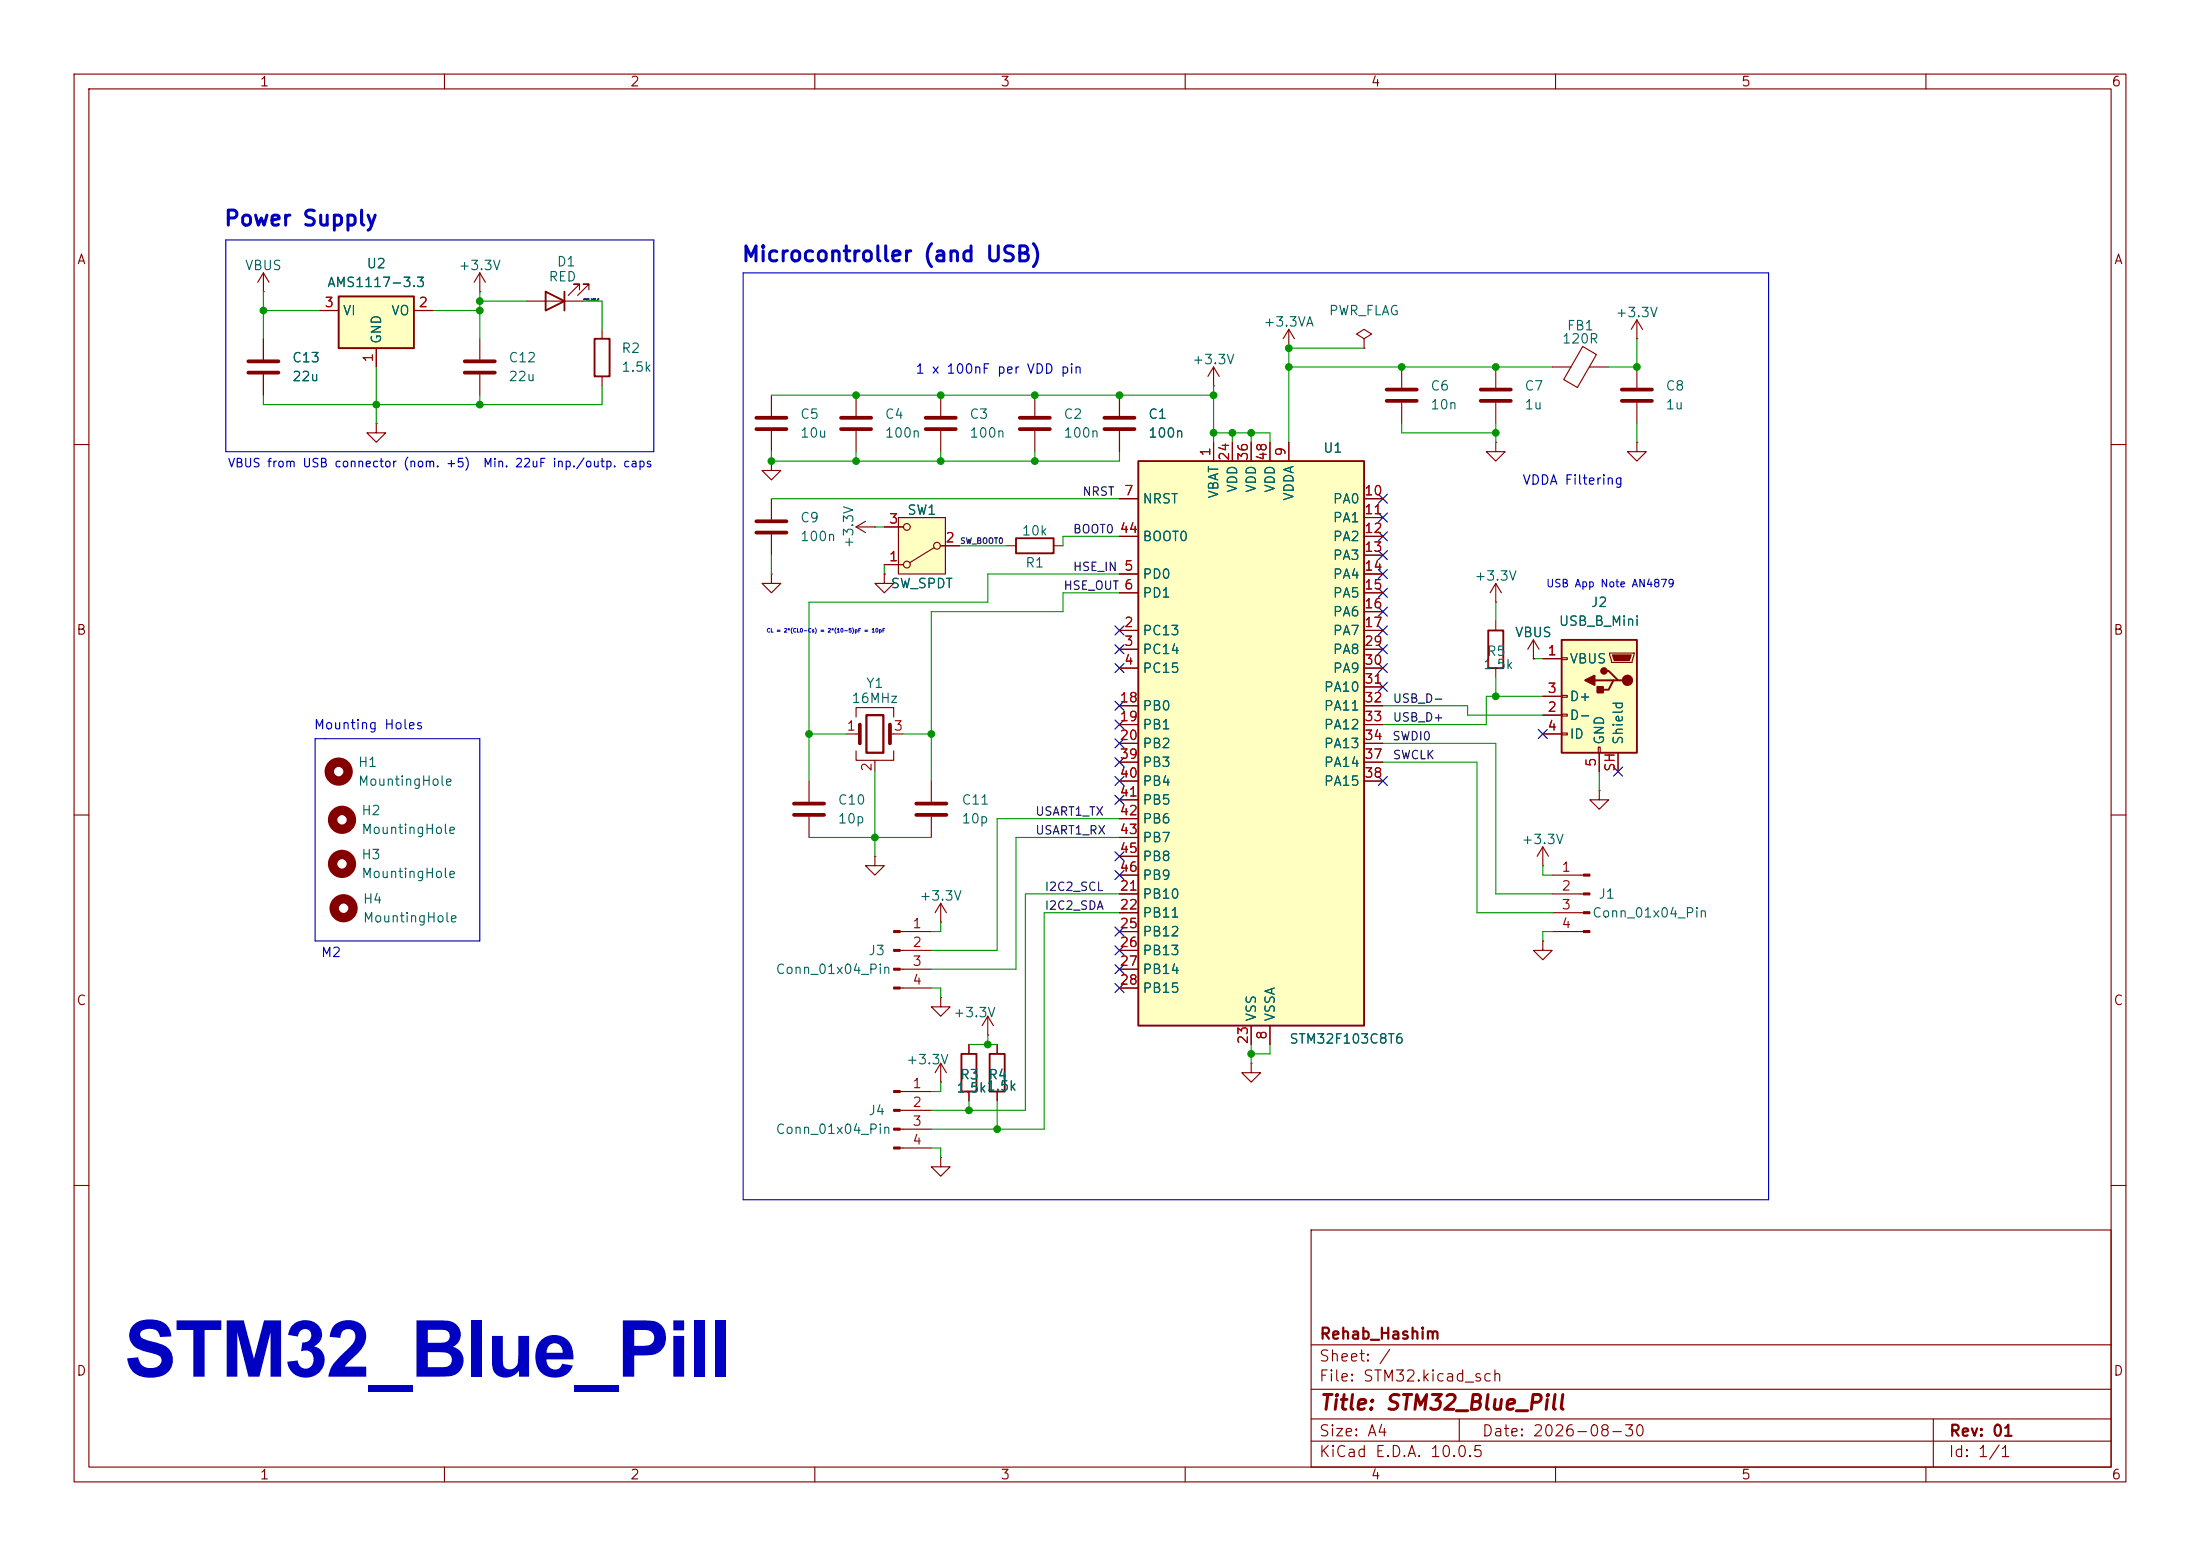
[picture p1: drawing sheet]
<svg xmlns="http://www.w3.org/2000/svg" width="297mm" height="210mm" viewBox="0 0 297 210" stroke-linecap="round" stroke-linejoin="round" font-family="sans-serif">
<g fill="none" stroke="#840000" stroke-width=".15">
<path d="M10 10h277v190h-277zM12 12h273v186h-273zM60 10v2M110 10v2M160 10v2M210 10v2M260 10v2M10 60h2M115.6 71.1l1.2 .8M115.6 71.1h2.5M116.8 70.4l-1.2 .7M118.1 71.1h.1"/>
<path d="M285 60h2M10 110h2M118.1 115.6v1.2h1.3l-1.3 1.3-1.3-1.3h1.3M118.1 115.6h.1M285 110h2M121.5 125.7h4.2M121.5 128.3h4.2M121.5 130.8h4.2M121.5 133.4h4.2M127 124.5h.1M127 121.9l-.8 1.3M127 121.9l.8 1.3"/>
<path d="M127 121.9v2.6M10 160h2M177 166h108v32h-108zM285 160h2M60 198v2M110 198v2M160 198v2M177 194.5h108M177 191.5h108M177 187.5h108M177 181.5h108M197 191.5v3"/>
<path d="M210 198v2M260 198v2M261 191.5v6.5"/>
</g>
<g fill="#840000" stroke="#840000" stroke-width=".15">
<path d="M120.6 125.6h.9v.3h-.9z"/>
<path d="M120.6 128.1h.9v.3h-.9z"/>
<path d="M120.6 130.7h.9v.2h-.9z"/>
<path d="M120.6 133.2h.9v.3h-.9z"/>
</g>
<path d="M45.7 40h10.2v7h-10.2z" fill="#ffffc2"/>
<path d="M73.7 39.4l2.5 1.2-2.5 1.3zM76.2 39.4v2.5M45.7 40h10.2v7h-10.2zM80.3 45.7h2v5.1h-2zM137.2 72.6h5v2.1h-5zM200.9 85.1h2v5.1h-2z" fill="none" stroke="#840000" stroke-width=".25"/>
<g fill="none" stroke="#840000" stroke-width=".15">
<path d="M35.6 39.4h.1M35.6 36.8v2.6M35.6 36.8l-.8 1.3M35.6 36.8l.7 1.3M64.8 39.4h.1M64.8 36.8v2.6M64.8 36.8l-.8 1.3M64.8 36.8l.7 1.3M78.2 39.1v-.7h-.7h.7l-1.5 1.5M79.5 39.1v-.7h-.8h.8l-1.5 1.5M35.6 45.7v2.8M35.6 50.5v2.8"/>
<path d="M43.2 41.9h2.5M50.8 57.2v1.2h1.3l-1.3 1.3-1.3-1.3h1.3M50.8 57.2h.1M50.8 47v2.5M55.9 41.9h2.5M64.8 45.7v2.8M64.8 50.5v2.8M71.1 40.6h7.6M81.3 44.5v1.2M81.3 50.8v1.3M151.1 53.3v2.8M151.1 58.2v2.8"/>
<path d="M163.8 52.1h.1M163.8 49.5l-.7 1.3M163.8 49.5l.8 1.3M163.8 49.5v2.6M174 47h.1M174 44.5l-.8 1.2M174 44.5l.8 1.2M174 44.5v2.5M184.1 45.7l1.1-.6-1.1-.6-1 .6 1 .6v1.3M184.1 47h.1M189.2 49.5v2.8M189.2 54.4v2.8"/>
<path d="M201.9 59.7v1.3h1.3l-1.3 1.2-1.2-1.2h1.2M201.9 59.7h.1M201.9 49.5v2.8M201.9 54.4v2.8M209.5 49.5h2.6M213.7 46.8l1.8 1.1-2.5 4.4-1.9-1.1zM214.6 49.5h2.6M221 59.7v1.3h1.2l-1.2 1.2-1.3-1.2h1.3M221 59.7h.1M221 45.7h.1M221 43.2l-.8 1.3M221 43.2l.7 1.3"/>
<path d="M221 43.2v2.5M221 49.5v2.8M221 54.4v2.8M135.9 73.7h1.3M142.2 73.7h1.3M201.9 78.7l-.7 1.3M201.9 78.7l.8 1.3M201.9 78.7v2.6M114.3 99.1h1.8M115.6 96.8v-1.3h5v1.3M120.1 99.1h1.8M201.9 81.3h.1"/>
<path d="M201.9 83.8v1.3M201.9 90.2v1.2M109.2 105.4v2.8M109.2 110.2v2.8M115.6 101.3v1.3h5v-1.3M118.1 102.6v1.5M125.7 105.4v2.8M125.7 110.2v2.8M127 134.6v1.3h1.3l-1.3 1.3-1.3-1.3h1.3M127 134.6h.1M168.9 143.5v1.3h1.3l-1.3 1.3-1.3-1.3h1.3M168.9 143.5h.1"/>
</g>
<g fill="none" stroke="#840000" stroke-width=".51">
<path d="M33.5 48.8h4.1M33.5 50.3h4.1M62.7 48.8h4.1M62.7 50.3h4.1M149.1 56.4h4.1M149.1 57.9h4.1M187.2 52.6h4.1M187.2 54.1h4.1M199.9 52.6h4.1M199.9 54.1h4.1M218.9 52.6h4.1M218.9 54.1h4.1"/>
<path d="M116.1 97.8v2.5M120.1 97.8v2.5M107.2 108.5h4.1M107.2 110h4.1M123.7 108.5h4.1M123.7 110h4.1"/>
</g>
<path d="M117 96.5h2.3v5.1h-2.3z" fill="none" stroke="#840000" stroke-width=".3"/>
<circle cx="46.2" cy="110.6" r="1.27" fill="none" stroke="#840000" stroke-width="1.3"/>
<path d="M210.8 86.4h10.2v15.2h-10.2z" fill="#ffffc2"/>
<path d="M210.8 86.4h10.2v15.2h-10.2zM215.3 91.8h2.5M216.5 90.6h.7l1.2 1.2h.7M218.4 91.8h-.6l-.6 1.3h-1.3" fill="none" stroke="#840000" stroke-width=".25"/>
<g fill="none" stroke="#840000" stroke-width=".15">
<path d="M104.1 53.3v2.8M104.1 58.2v2.8M119.4 77.5v1.2h1.2l-1.2 1.3-1.3-1.3h1.3M119.4 77.5h.1M207 88.9h.1M207 86.4l-.8 1.2M207 86.4l.8 1.2M207 86.4v2.5M208.3 88.9h2.5M208.3 96.5h2.5M208.3 94h2.5M208.3 99.1h2.5"/>
<path d="M210.8 88.8h.8v.2h-.8zM210.8 93.9h.8v.2h-.8zM210.8 96.4h.8v.2h-.8zM210.8 98.9h.8v.3h-.8zM217.3 88.1h3.3v.3l-.3 1h-2.7zM208.3 116.8h.1M208.3 114.3l-.8 1.3M208.3 114.3l.7 1.3M208.3 114.3v2.5M209.5 118.1h4.3M215.8 100.8h.2v.8h-.2zM215.9 106.7v1.3h1.3l-1.3 1.2-1.3-1.2h1.3"/>
<path d="M215.9 106.7h.1M215.9 101.6v2.5M218.4 101.6v2.5M208.3 127v1.3h1.2l-1.2 1.2-1.3-1.2h1.3M208.3 127h.1M209.5 120.7h4.3M209.5 123.2h4.3M209.5 125.7h4.3M121.5 147.3h4.2M121.5 149.9h4.2M121.5 152.4h4.2M121.5 154.9h4.2"/>
<path d="M127 156.2v1.3h1.3l-1.3 1.3-1.3-1.3h1.3M127 156.2h.1"/>
</g>
<g fill="#840000" stroke="#840000" stroke-width=".15">
<path d="M217.7 88.4h2.5l-.2 .8h-2.1z"/>
<path d="M120.6 147.2h.9v.2h-.9z"/>
<path d="M120.6 149.7h.9v.3h-.9z"/>
<path d="M120.6 152.3h.9v.2h-.9z"/>
<path d="M120.6 154.8h.9v.3h-.9z"/>
<path d="M213.8 118h.8v.2h-.8z"/>
<path d="M213.8 120.5h.8v.3h-.8z"/>
<path d="M213.8 123.1h.8v.2h-.8z"/>
<path d="M213.8 125.6h.8v.3h-.8z"/>
</g>
<g fill="#840000" stroke="#840000" stroke-width=".25">
<path d="M215.6 92.7h.8v.8h-.8z"/>
<path d="M214 91.8l1.3-.6v1.3z"/>
<circle cx="219.7" cy="91.8" r=".63"/>
<circle cx="216.5" cy="90.6" r=".38"/>
</g>
<g fill="none" stroke="#840000" stroke-width="1.3">
<circle cx="45.7" cy="104.1" r="1.27"/>
<circle cx="46.2" cy="116.6" r="1.27"/>
<circle cx="46.4" cy="122.6" r="1.27"/>
</g>
<path d="M102.1 56.4h4.1M102.1 57.9h4.1" fill="none" stroke="#840000" stroke-width=".51"/>
<path d="M153.7 62.2h30.4v76.2h-30.4z" fill="#ffffc2"/>
<path d="M153.7 62.2h30.4v76.2h-30.4zM129.8 142.2h2v5.1h-2zM133.6 142.2h2v5.1h-2z" fill="none" stroke="#840000" stroke-width=".25"/>
<g fill="none" stroke="#840000" stroke-width=".15">
<path d="M115.6 53.3v2.8M115.6 58.2v2.8M127 53.3v2.8M127 58.2v2.8M139.7 53.3v2.8M139.7 58.2v2.8M163.8 59.7v2.5M166.4 59.7v2.5M168.9 59.7v2.5M171.4 59.7v2.5M174 59.7v2.5M104.1 62.2v1.3h1.3l-1.3 1.3-1.2-1.3h1.2"/>
<path d="M104.1 62.2h.1M104.1 77.5v1.2h1.3l-1.3 1.3-1.2-1.3h1.2M104.1 77.5h.1M104.1 67.3v2.8M104.1 72.1v2.8M151.1 77.5h2.6M151.1 67.3h2.6M151.1 72.4h2.6M184.1 77.5h2.6M184.1 67.3h2.6M184.1 69.9h2.6M184.1 72.4h2.6"/>
<path d="M184.1 74.9h2.6M151.1 85.1h2.6M151.1 87.6h2.6M151.1 90.2h2.6M151.1 80h2.6M151.1 95.3h2.6M151.1 97.8h2.6M184.1 85.1h2.6M184.1 87.6h2.6M184.1 90.2h2.6M184.1 80h2.6M184.1 82.6h2.6"/>
<path d="M184.1 95.3h2.6M184.1 97.8h2.6M184.1 92.7h2.6M151.1 100.3h2.6M151.1 102.9h2.6M151.1 105.4h2.6M151.1 108h2.6M151.1 110.5h2.6M151.1 113h2.6M151.1 115.6h2.6M151.1 118.1h2.6M184.1 100.3h2.6"/>
<path d="M184.1 102.9h2.6M184.1 105.4h2.6M133.3 139.7h.1M133.3 137.2l-.7 1.2M133.3 137.2l.8 1.2M133.3 137.2v2.5M151.1 120.7h2.6M151.1 123.2h2.6M151.1 125.7h2.6M151.1 128.3h2.6M151.1 130.8h2.6M151.1 133.4h2.6"/>
<path d="M168.9 138.4v2.6M171.4 138.4v2.6M127 146.1h.1M127 143.5v2.6M127 143.5l-.8 1.3M127 143.5l.8 1.3M130.8 141v1.2M130.8 147.3v1.3M134.6 141v1.2M134.6 147.3v1.3"/>
</g>
<path d="M113.5 56.4h4.1M113.5 57.9h4.1M125 56.4h4M125 57.9h4M137.7 56.4h4M137.7 57.9h4M102.1 70.4h4.1M102.1 71.9h4.1" fill="none" stroke="#840000" stroke-width=".51"/>
<path d="M121.3 69.9h6.3v7.6h-6.3z" fill="#ffffc2"/>
<g fill="none" stroke="#840000" stroke-width=".15">
<path d="M35.6 45.7v2.8M35.6 50.5v2.8M43.2 41.9h2.5M50.8 47v2.5M55.9 41.9h2.5M151.1 53.3v2.8M151.1 58.2v2.8M163.8 59.7v2.5M166.4 59.7v2.5M168.9 59.7v2.5M171.4 59.7v2.5M174 59.7v2.5"/>
<path d="M119.4 77.5h.1M119.4 76.2h2.5M119.4 71.1h2.5M121.3 69.9h6.3v7.6h-6.3zM126.1 73.9l-3.3 2M127 73.7h2.5M151.1 77.5h2.6M151.1 67.3h2.6M151.1 72.4h2.6M184.1 77.5h2.6M184.1 67.3h2.6M184.1 69.9h2.6"/>
<path d="M184.1 72.4h2.6M184.1 74.9h2.6M151.1 85.1h2.6M151.1 87.6h2.6M151.1 90.2h2.6M151.1 80h2.6M151.1 95.3h2.6M151.1 97.8h2.6M184.1 85.1h2.6M184.1 87.6h2.6M184.1 90.2h2.6M184.1 80h2.6"/>
<path d="M184.1 82.6h2.6M184.1 95.3h2.6M184.1 97.8h2.6M184.1 92.7h2.6M207 88.9h.1M208.3 88.9h2.5M208.3 96.5h2.5M208.3 94h2.5M208.3 99.1h2.5M151.1 100.3h2.6M151.1 102.9h2.6M151.1 105.4h2.6"/>
<path d="M151.1 108h2.6M151.1 110.5h2.6M151.1 113h2.6M151.1 115.6h2.6M151.1 118.1h2.6M184.1 100.3h2.6M184.1 102.9h2.6M184.1 105.4h2.6M215.9 101.6v2.5M218.4 101.6v2.5M151.1 120.7h2.6M151.1 123.2h2.6"/>
<path d="M151.1 125.7h2.6M151.1 128.3h2.6M151.1 130.8h2.6M151.1 133.4h2.6M168.9 138.4v2.6M171.4 138.4v2.6M130.8 141v1.2M130.8 147.3v1.3M134.6 141v1.2M134.6 147.3v1.3"/>
<circle cx="122.4" cy="71.1" r=".46"/>
<circle cx="122.4" cy="76.2" r=".46"/>
<circle cx="126.5" cy="73.7" r=".46"/>
</g>
<path d="M30.5 32.4h57.8v28.6h-57.8zM100.3 36.8h138.5v125.1h-138.5zM42.5 99.7h22.3v27.3h-22.3z" fill="none" stroke="#0000c2" stroke-width=".15"/>
<g fill="none" stroke="#009600" stroke-width=".15">
<path d="M35.6 39.4v6.3M64.8 39.4v6.3M35.6 41.9h7.6M50.8 49.5v7.7M58.4 41.9h6.4M64.8 40.6h6.3M64.8 53.3v1.3M78.7 40.6h2.6v3.9M81.3 52.1v2.5h-45.7v-1.3M104.1 53.3h59.7M163.8 58.4h7.6v1.3M163.8 52.1v7.6"/>
<path d="M166.4 58.4v1.3M168.9 58.4v1.3M174 49.5h35.5M184.1 47h-10.1v12.7M189.2 57.2v1.2h12.7M201.9 57.2v2.5M221 45.7v3.8h-3.8M221 57.2v2.5M104.1 61v1.2h47v-1.2M104.1 67.3h47M104.1 74.9v2.6M115.6 61v1.2"/>
<path d="M118.1 71.1h1.3M119.4 76.2v1.3M127 61v1.2M129.5 73.7h6.4M139.7 61v1.2M151.1 77.5h-17.8v3.8h-24.1v24.1M151.1 72.4h-7.6v1.3M109.2 99.1h5.1M121.9 99.1h3.8M151.1 80h-7.6v2.6h-17.8v22.8M186.7 95.3h11.4v1.2h10.2M201.9 81.3v2.5"/>
<path d="M201.9 91.4v2.6M207 88.9h1.3M208.3 94h-7.6v3.8h-14M109.2 113h16.5M118.1 104.1v11.5M151.1 110.5h-16.5v17.8h-8.9M151.1 113h-13.9v17.8h-11.5M186.7 100.3h15.2v20.4h7.6M186.7 102.9h12.7v20.3h10.1M208.3 116.8v1.3h1.2M215.9 104.1v2.6M125.7 133.4h1.3v1.2"/>
<path d="M127 124.5v1.2h-1.3M133.3 139.7v1.3M151.1 120.7h-12.7v29.2h-12.7M151.1 123.2h-10.1v29.2h-15.3M209.5 125.7h-1.2v1.3M125.7 154.9h1.3v1.3M127 146.1v1.2h-1.3M130.8 141h3.8M130.8 148.6v1.3M134.6 148.6v3.8M168.9 141v2.5M171.4 141v1.2h-2.5"/>
</g>
<g fill="none" stroke="#000084" stroke-width=".15">
<path d="M186.1 76.9l1.2 1.2M186.1 79.4l1.2 1.2M186.1 66.7l1.2 1.2M186.1 71.8l1.2 1.2M186.1 69.2l1.2 1.3M186.1 74.3l1.2 1.2M187.3 71.8l-1.2 1.2M187.3 66.7l-1.2 1.2M187.3 69.2l-1.2 1.3M187.3 76.9l-1.2 1.2M187.3 79.4l-1.2 1.2M187.3 74.3l-1.2 1.2"/>
<path d="M150.5 87l1.2 1.2M150.5 97.2l1.2 1.2M150.5 94.6l1.2 1.3M150.5 84.5l1.2 1.2M150.5 99.7l1.2 1.2M150.5 89.6l1.2 1.2M151.7 87l-1.2 1.2M151.7 97.2l-1.2 1.2M151.7 94.6l-1.2 1.3M151.7 84.5l-1.2 1.2M151.7 99.7l-1.2 1.2M151.7 89.6l-1.2 1.2"/>
<path d="M186.1 92.1l1.2 1.2M186.1 84.5l1.2 1.2M186.1 81.9l1.2 1.3M186.1 87l1.2 1.2M186.1 89.6l1.2 1.2M187.3 92.1l-1.2 1.2M187.3 84.5l-1.2 1.2M187.3 81.9l-1.2 1.3M187.3 87l-1.2 1.2M187.3 89.6l-1.2 1.2M207.7 98.5l1.2 1.2M208.9 98.5l-1.2 1.2"/>
<path d="M150.5 107.3l1.2 1.3M150.5 102.3l1.2 1.2M150.5 104.8l1.2 1.2M150.5 115l1.2 1.2M150.5 117.5l1.2 1.2M151.7 107.3l-1.2 1.3M151.7 102.3l-1.2 1.2M151.7 104.8l-1.2 1.2M151.7 117.5l-1.2 1.2M151.7 115l-1.2 1.2M186.1 104.8l1.2 1.2M187.3 104.8l-1.2 1.2"/>
<path d="M217.8 103.5l1.2 1.2M219 103.5l-1.2 1.2M150.5 127.7l1.2 1.2M150.5 130.2l1.2 1.2M150.5 132.7l1.2 1.3M150.5 125.1l1.2 1.2M151.7 127.7l-1.2 1.2M151.7 130.2l-1.2 1.2M151.7 132.7l-1.2 1.3M151.7 125.1l-1.2 1.2"/>
</g>
<g fill="#009600" stroke="#009600" stroke-width=".14">
<circle cx="221" cy="49.5" r=".46"/>
<circle cx="201.9" cy="94" r=".46"/>
<circle cx="201.9" cy="58.4" r=".46"/>
<circle cx="201.9" cy="49.5" r=".46"/>
<circle cx="168.9" cy="58.4" r=".46"/>
<circle cx="163.8" cy="58.4" r=".46"/>
<circle cx="166.4" cy="58.4" r=".46"/>
<circle cx="163.8" cy="53.3" r=".46"/>
<circle cx="189.2" cy="49.5" r=".46"/>
<circle cx="174" cy="49.5" r=".46"/>
<circle cx="174" cy="47" r=".46"/>
<circle cx="168.9" cy="142.2" r=".46"/>
<circle cx="35.6" cy="41.9" r=".46"/>
<circle cx="64.8" cy="41.9" r=".46"/>
<circle cx="64.8" cy="40.6" r=".46"/>
<circle cx="139.7" cy="53.3" r=".46"/>
<circle cx="127" cy="53.3" r=".46"/>
<circle cx="115.6" cy="53.3" r=".46"/>
<circle cx="151.1" cy="53.3" r=".46"/>
<circle cx="139.7" cy="62.2" r=".46"/>
<circle cx="50.8" cy="54.6" r=".46"/>
<circle cx="64.8" cy="54.6" r=".46"/>
<circle cx="133.3" cy="141" r=".46"/>
<circle cx="134.6" cy="152.4" r=".46"/>
<circle cx="130.8" cy="149.9" r=".46"/>
<circle cx="125.7" cy="99.1" r=".46"/>
<circle cx="118.1" cy="113" r=".46"/>
<circle cx="115.6" cy="62.2" r=".46"/>
<circle cx="127" cy="62.2" r=".46"/>
<circle cx="109.2" cy="99.1" r=".46"/>
<circle cx="104.1" cy="62.2" r=".46"/>
</g>
<text font-size="10.6" fill="#0000c2" x="16.8" y="185.8">STM32_Blue_Pill</text>
<g font-size="2" fill="#0000c2">
<text x="30.1" y="31">Power Supply</text>
<text x="100" y="35.8">Microcontroller (and USB)</text>
</g>
<text font-size="2" fill="#840000" x="178" y="190.8">Title: STM32_Blue_Pill</text>
<g font-size="1.5" fill="#840000">
<text x="178" y="184.1">Sheet: /</text>
<text x="178" y="181.1">Rehab_Hashim</text>
<text x="178" y="186.8">File: STM32.kicad_sch</text>
<text x="178" y="197">KiCad E.D.A. 10.0.5</text>
<text x="178" y="194.2">Size: A4</text>
<text x="200" y="194.2">Date: 2026-08-30</text>
<text x="263" y="197">Id: 1/1</text>
<text x="263" y="194.2">Rev: 01</text>
</g>
<g font-size="1.3" fill="#840000">
<text x="35" y="12">1</text>
<text x="85" y="12">2</text>
<text x="135" y="12">3</text>
<text x="185" y="12">4</text>
<text x="235" y="12">5</text>
<text x="285" y="12">6</text>
<text x="10.3" y="36">A</text>
<text x="285.3" y="36">A</text>
<text x="10.2" y="86">B</text>
<text x="285.2" y="86">B</text>
<text x="10.2" y="136">C</text>
<text x="285.2" y="136">C</text>
<text x="10.2" y="186">D</text>
<text x="285.2" y="186">D</text>
<text x="35" y="200">1</text>
<text x="85" y="200">2</text>
<text x="135" y="200">3</text>
<text x="185" y="200">4</text>
<text x="235" y="200">5</text>
<text x="285" y="200">6</text>
</g>
<g font-size="1.3" fill="#006464">
<text x="33" y="36.8">VBUS</text>
<text x="44.1" y="39.1">AMS1117-3.3</text>
<text x="49.4" y="36.5">U2</text>
<text x="61.8" y="36.8">+3.3V</text>
<text x="74" y="38.3">RED</text>
<text x="75.1" y="36.3">D1</text>
<text x="46.2" y="42.9">VI</text>
<text x="51.8" y="46.5" transform="rotate(-90 51.8 46.5)">GND</text>
<text x="52.7" y="42.9">VO</text>
<text x="83.8" y="48">R2</text>
<text x="170.5" y="44.4">+3.3VA</text>
<text x="179.3" y="42.9">PWR_FLAG</text>
<text x="210.8" y="46.7">120R</text>
<text x="211.4" y="44.9">FB1</text>
<text x="218" y="43.1">+3.3V</text>
<text x="39.4" y="49.2">C13</text>
<text x="39.4" y="51.8">22u</text>
<text x="68.6" y="49.2">C12</text>
<text x="68.6" y="51.8">22u</text>
<text x="83.8" y="50.5">1.5k</text>
<text x="160.9" y="49.5">+3.3V</text>
<text x="193" y="53">C6</text>
<text x="205.7" y="53">C7</text>
<text x="224.8" y="53">C8</text>
<text x="107.9" y="56.8">C5</text>
<text x="107.9" y="59.4">10u</text>
<text x="119.4" y="56.8">C4</text>
<text x="119.4" y="59.4">100n</text>
<text x="130.8" y="56.8">C3</text>
<text x="130.8" y="59.4">100n</text>
<text x="143.5" y="56.8">C2</text>
<text x="143.5" y="59.4">100n</text>
<text x="154.9" y="56.8">C1</text>
<text x="154.9" y="59.4">100n</text>
<text x="193" y="55.6">10n</text>
<text x="205.7" y="55.6">1u</text>
<text x="224.8" y="55.6">1u</text>
<text x="178.5" y="61.4">U1</text>
<text x="107.9" y="70.8">C9</text>
<text x="122.4" y="69.8">SW1</text>
<text x="154.2" y="68.3">NRST</text>
<text x="164.8" y="67.4" transform="rotate(-90 164.8 67.4)">VBAT</text>
<text x="167.3" y="66.6" transform="rotate(-90 167.3 66.6)">VDD</text>
<text x="169.9" y="66.6" transform="rotate(-90 169.9 66.6)">VDD</text>
<text x="172.4" y="66.6" transform="rotate(-90 172.4 66.6)">VDD</text>
<text x="175" y="67.7" transform="rotate(-90 175 67.7)">VDDA</text>
<text x="179.8" y="68.3">PA0</text>
<text x="179.8" y="70.8">PA1</text>
<text x="107.9" y="73.4">100n</text>
<text x="115.5" y="74.1" transform="rotate(-90 115.5 74.1)">+3.3V</text>
<text x="137.8" y="72.6">10k</text>
<text x="138.3" y="76.9">R1</text>
<text x="154.2" y="73.4">BOOT0</text>
<text x="179.8" y="73.4">PA2</text>
<text x="179.8" y="75.9">PA3</text>
<text x="120.2" y="79.7">SW_SPDT</text>
<text x="154.2" y="78.4">PD0</text>
<text x="154.2" y="81">PD1</text>
<text x="179.8" y="78.4">PA4</text>
<text x="179.8" y="81">PA5</text>
<text x="179.8" y="83.5">PA6</text>
<text x="199" y="78.7">+3.3V</text>
<text x="214.7" y="82.2">J2</text>
<text x="154.2" y="86.1">PC13</text>
<text x="154.2" y="88.6">PC14</text>
<text x="179.8" y="86.1">PA7</text>
<text x="179.8" y="88.6">PA8</text>
<text x="200.6" y="88.8">R5</text>
<text x="204.4" y="86.3">VBUS</text>
<text x="210.4" y="84.8">USB_B_Mini</text>
<text x="211.8" y="89.9">VBUS</text>
<text x="114.9" y="95.2">16MHz</text>
<text x="116.8" y="93.2">Y1</text>
<text x="154.2" y="91.1">PC15</text>
<text x="178.6" y="93.7">PA10</text>
<text x="179.8" y="91.1">PA9</text>
<text x="200.1" y="90.6">1.5k</text>
<text x="211.8" y="94.9">D+</text>
<text x="154.2" y="96.2">PB0</text>
<text x="154.2" y="98.8">PB1</text>
<text x="154.2" y="101.3">PB2</text>
<text x="178.6" y="96.2">PA11</text>
<text x="178.6" y="98.8">PA12</text>
<text x="178.6" y="101.3">PA13</text>
<text x="211.8" y="97.5">D-</text>
<text x="211.8" y="100">ID</text>
<text x="216.9" y="100.6" transform="rotate(-90 216.9 100.6)">GND</text>
<text x="219.4" y="100.6" transform="rotate(-90 219.4 100.6)">Shield</text>
<text x="48.2" y="103.8">H1</text>
<text x="48.2" y="106.4">MountingHole</text>
<text x="154.2" y="103.8">PB3</text>
<text x="154.2" y="106.4">PB4</text>
<text x="178.6" y="103.8">PA14</text>
<text x="178.6" y="106.4">PA15</text>
<text x="48.7" y="110.3">H2</text>
<text x="48.7" y="112.9">MountingHole</text>
<text x="113" y="108.9">C10</text>
<text x="113" y="111.5">10p</text>
<text x="129.7" y="108.9">C11</text>
<text x="129.7" y="111.5">10p</text>
<text x="154.2" y="108.9">PB5</text>
<text x="154.2" y="111.5">PB6</text>
<text x="154.2" y="114">PB7</text>
<text x="48.7" y="116.3">H3</text>
<text x="48.7" y="118.8">MountingHole</text>
<text x="154.2" y="116.5">PB8</text>
<text x="154.2" y="119.1">PB9</text>
<text x="205.3" y="114.2">+3.3V</text>
<text x="48.9" y="122.3">H4</text>
<text x="48.9" y="124.8">MountingHole</text>
<text x="124" y="121.9">+3.3V</text>
<text x="154.2" y="121.6">PB10</text>
<text x="154.2" y="124.2">PB11</text>
<text x="214.9" y="124.2">Conn_01x04_Pin</text>
<text x="215.7" y="121.6">J1</text>
<text x="104.6" y="131.8">Conn_01x04_Pin</text>
<text x="117.1" y="129.2">J3</text>
<text x="154.2" y="126.7">PB12</text>
<text x="154.2" y="129.2">PB13</text>
<text x="154.2" y="131.8">PB14</text>
<text x="128.6" y="137.6">+3.3V</text>
<text x="154.2" y="134.3">PB15</text>
<text x="169.9" y="137.9" transform="rotate(-90 169.9 137.9)">VSS</text>
<text x="172.4" y="137.9" transform="rotate(-90 172.4 137.9)">VSSA</text>
<text x="122.3" y="144">+3.3V</text>
<text x="174" y="141.2">STM32F103C8T6</text>
<text x="129" y="147.8">1.5k1.5k</text>
<text x="129.5" y="146">R3</text>
<text x="133.3" y="146">R4</text>
<text x="104.6" y="153.4">Conn_01x04_Pin</text>
<text x="117.1" y="150.8">J4</text>
</g>
<g font-size="1.3" fill="#a90000">
<text x="43.7" y="41.8">3</text>
<text x="56.4" y="41.8">2</text>
<text x="50.7" y="49" transform="rotate(-90 50.7 49)">1</text>
<text x="163.7" y="61.7" transform="rotate(-90 163.7 61.7)">1</text>
<text x="166.2" y="62.3" transform="rotate(-90 166.2 62.3)">24</text>
<text x="168.8" y="62.3" transform="rotate(-90 168.8 62.3)">36</text>
<text x="171.3" y="62.3" transform="rotate(-90 171.3 62.3)">48</text>
<text x="173.9" y="61.7" transform="rotate(-90 173.9 61.7)">9</text>
<text x="119.9" y="71">3</text>
<text x="151.7" y="67.2">7</text>
<text x="184.1" y="67.2">10</text>
<text x="184.1" y="69.7">11</text>
<text x="119.9" y="76.1">1</text>
<text x="127.5" y="73.5">2</text>
<text x="151.1" y="72.3">44</text>
<text x="151.7" y="77.3">5</text>
<text x="184.1" y="72.3">12</text>
<text x="184.1" y="74.8">13</text>
<text x="184.1" y="77.3">14</text>
<text x="151.7" y="79.9">6</text>
<text x="184.1" y="79.9">15</text>
<text x="184.1" y="82.4">16</text>
<text x="151.7" y="85">2</text>
<text x="151.7" y="87.5">3</text>
<text x="184.1" y="85">17</text>
<text x="184.1" y="87.5">29</text>
<text x="208.8" y="88.8">1</text>
<text x="151.1" y="95.1">18</text>
<text x="151.7" y="90">4</text>
<text x="184.1" y="90">30</text>
<text x="184.1" y="92.6">31</text>
<text x="184.1" y="95.1">32</text>
<text x="208.8" y="93.8">3</text>
<text x="114.2" y="98.9">1</text>
<text x="120.6" y="98.9">3</text>
<text x="151.1" y="97.7">19</text>
<text x="151.1" y="100.2">20</text>
<text x="184.1" y="97.7">33</text>
<text x="184.1" y="100.2">34</text>
<text x="208.8" y="96.4">2</text>
<text x="208.8" y="98.9">4</text>
<text x="118" y="104.2" transform="rotate(-90 118 104.2)">2</text>
<text x="151.1" y="102.7">39</text>
<text x="151.1" y="105.3">40</text>
<text x="151.1" y="107.8">41</text>
<text x="184.1" y="102.7">37</text>
<text x="184.1" y="105.3">38</text>
<text x="215.8" y="103.6" transform="rotate(-90 215.8 103.6)">5</text>
<text x="218.3" y="104.3" transform="rotate(-90 218.3 104.3)">SH</text>
<text x="151.1" y="110.4">42</text>
<text x="151.1" y="112.9">43</text>
<text x="151.1" y="115.4">45</text>
<text x="151.1" y="118">46</text>
<text x="210.7" y="118">1</text>
<text x="123.1" y="125.6">1</text>
<text x="151.1" y="120.5">21</text>
<text x="151.1" y="123.1">22</text>
<text x="151.1" y="125.6">25</text>
<text x="210.7" y="120.5">2</text>
<text x="210.7" y="123.1">3</text>
<text x="210.7" y="125.6">4</text>
<text x="123.1" y="128.1">2</text>
<text x="123.1" y="130.7">3</text>
<text x="151.1" y="128.1">26</text>
<text x="151.1" y="130.7">27</text>
<text x="123.1" y="133.2">4</text>
<text x="151.1" y="133.2">28</text>
<text x="168.8" y="141" transform="rotate(-90 168.8 141)">23</text>
<text x="171.3" y="140.4" transform="rotate(-90 171.3 140.4)">8</text>
<text x="123.1" y="147.2">1</text>
<text x="123.1" y="149.7">2</text>
<text x="123.1" y="152.3">3</text>
<text x="123.1" y="154.8">4</text>
</g>
<g font-size="1.3" fill="#0000c2">
<text x="123.5" y="50.8">1 x 100nF per VDD pin</text>
<text x="205.4" y="65.7">VDDA Filtering</text>
<text x="42.3" y="98.8">Mounting Holes</text>
<text x="43.2" y="129.5">M2</text>
</g>
<g font-size="1.1" fill="#0000c2">
<text x="30.7" y="63.4">VBUS from USB connector (nom. +5)</text>
<text x="65.1" y="63.4">Min. 22uF inp./outp. caps</text>
</g>
<g font-size="1.1" fill="#0f0f0f">
<text x="146" y="67.2">NRST</text>
<text x="144.8" y="72.3">BOOT0</text>
<text x="144.8" y="77.4">HSE_IN 5</text>
<text x="143.5" y="79.9">HSE_OUT 6</text>
<text x="187.9" y="95.1">USB_D-</text>
<text x="187.9" y="100.2">SWDI0</text>
<text x="187.9" y="97.7">USB_D+</text>
<text x="187.9" y="102.8">SWCLK</text>
<text x="139.7" y="110.4">USART1_TX</text>
<text x="139.7" y="112.9">USART1_RX</text>
<text x="141" y="123.1">I2C2_SDA</text>
<text x="141" y="120.5">I2C2_SCL</text>
</g>
<text font-size="1" fill="#0000c2" x="208.7" y="79.5">USB App Note AN4879</text>
<text font-size=".8" fill="#0f0f0f" x="129.6" y="73.6">SW_BOOT0</text>
<text font-size=".5" fill="#0000c2" x="103.4" y="85.5">CL = 2*(CL0-Cs) = 2*(10-5)pF = 10pF</text>
<text font-size=".3" fill="#0f0f0f" x="78.8" y="40.6">PWR_LED_K</text>
</svg>
